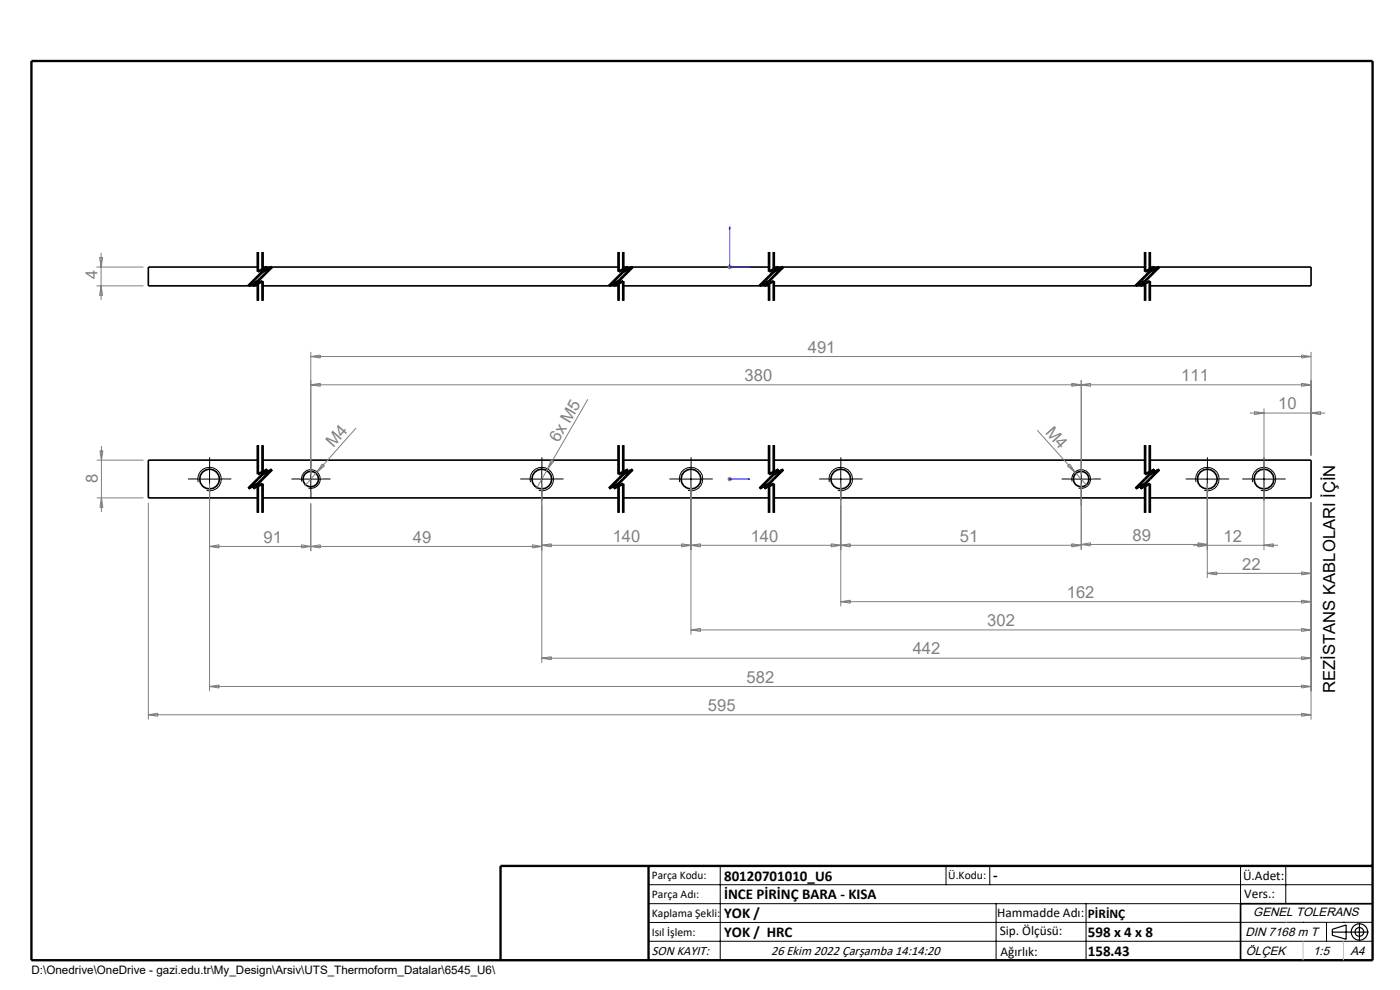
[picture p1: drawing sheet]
<svg xmlns="http://www.w3.org/2000/svg" width="297mm" height="210mm" viewBox="0 0 297 210" stroke-linecap="round" stroke-linejoin="round" font-family="sans-serif">
<g fill="none" stroke="#000" stroke-width=".35">
<path d="M54.7 56.6h-23.2v4h23.2M55.7 56.6h75.5M132.2 56.6h30.9M164.1 56.6h78.8M243.9 56.6h34.2v4h-34.2M55.7 60.6h75.5M132.2 60.6h30.9M164.1 60.6h78.8M54.7 97.6h-23.2v8h23.2M55.7 97.6h75.5M132.2 97.6h30.9M164.1 97.6h78.8"/>
<path d="M243.9 97.6h34.2v8h-34.2M55.7 105.6h75.5M132.2 105.6h30.9M164.1 105.6h78.8M291.2 191.7h-28v12"/>
<circle cx="44.5" cy="101.6" r="2.11"/>
<circle cx="65.9" cy="101.6" r="1.65"/>
<circle cx="114.9" cy="101.6" r="2.11"/>
<circle cx="146.6" cy="101.6" r="2.1"/>
<circle cx="178.3" cy="101.6" r="2.1"/>
<circle cx="229.4" cy="101.6" r="1.64"/>
<circle cx="256.1" cy="101.6" r="2.1"/>
<circle cx="268.1" cy="101.6" r="2.1"/>
</g>
<g fill="none" stroke="#000" stroke-width=".21">
<path d="M54.5 53.5v4.1M54.5 59.6v4.2M54.6 59.5l-2 1M54.7 53.5v4.1l2-1-4 4 2-1v4.2M54.8 59.8l-2 1M54.9 55.5v2.1zM54.9 53.5v2M54.9 59.6v4.2M55.5 53.5v4.1M55.5 59.6v4.2M55.6 59.5l-2 1M55.7 53.5v4.1l2-1-4 4 2-1v4.2"/>
<path d="M55.8 59.8l-2 1M55.9 53.5v4.1M55.9 59.6v4.2M56.6 56.5l-4 4M56.6 56.5l-2 1M56.8 56.8l-2 1M56.8 56.8l-4 4M57.6 56.5l-4 4M57.6 56.5l-2 1M57.8 56.8l-2 1M57.8 56.8l-4 4M131 53.5v4.1"/>
<path d="M131 59.6v4.2M131.1 59.5l-2 1M131.2 53.5v4.1l2-1-4 4 2-1v4.2M131.3 59.8l-2 1M131.4 53.5v4.1M131.4 59.6v4.2M132 53.5v4.1M132 59.6v4.2M132.1 59.5l-2 1M132.2 53.5v4.1l2-1-4 4 2-1v4.2M132.3 59.8l-2 1M132.4 53.5v4.1"/>
<path d="M132.4 59.6v4.2M133.1 56.5l-4 4M133.1 56.5l-2 1M133.3 56.8l-2 1M133.3 56.8l-4 4M134.1 56.5l-4 4M134.1 56.5l-2 1M134.3 56.8l-2 1M134.3 56.8l-4 4M163 53.5v4.1M163 59.6v4.2M163.1 59.5l-2 1"/>
<path d="M163.1 57.5l2-1-4.1 4M163.2 53.5v4.1l2-1-4 4 2-1v4.2M163.2 59.8l-2 1M163.3 53.5v4.1M163.3 59.6v4.2M164 53.5v4.1M164 59.6v4.2M164.1 59.5l-2 1M164.2 53.5v4.1l2-1-4 4 2-1v4.2M164.2 59.8l-2 1M164.3 53.5v4.1M164.3 59.6v4.2"/>
<path d="M165.2 56.8l-2 1M165.3 56.8l-4 4M166 56.5l-4 4M166.1 56.5l-2 1M166.2 56.8l-2 1M166.3 56.8l-4 4M242.7 53.5v4.1M242.7 59.6v4.2M242.8 59.5l-2 1M242.9 53.5v4.1l2-1-4 4 2-1v4.2M243 59.8l-2 1M243.1 53.5v4.1"/>
<path d="M243.1 59.6v4.2M243.7 53.5v4.1M243.7 59.6v4.2M243.8 59.5l-2 1M243.8 57.5l2-1-4 4M243.9 53.5v4.1l2-1-4 4 2-1v4.2M244 59.8l-2 1M244.1 53.5v4.1M244.1 59.6v4.2M244.8 56.5l-4 4M244.8 56.5l-2 1M245 56.8l-2 1"/>
<path d="M245 56.8l-4 4M246 56.8l-2 1M246 56.8l-4 4M44.4 99.1v5M54.5 94.4v6.2M54.7 94.4v6.2l2-1-4 4 2-1v6.2M54.9 97.5v3.1zM54.9 94.4v3.1M55.5 94.4v6.2M55.7 94.4v6.2l2-1-4 4 2-1v6.2M55.9 94.4v6.2M56.6 99.5l-4 4"/>
<path d="M56.6 99.4l-2 1M56.8 99.8l-2 1M56.8 99.7l-4 4M57.6 99.5l-4 4M57.6 99.4l-2 1M57.8 99.8l-2 1M57.8 99.7l-4 4M65.9 99.1v5M114.9 99.1v5M131 94.4v6.2M131.2 94.4v6.2l2-1-4 4 2-1v6.2M131.4 94.4v6.2"/>
<path d="M132 94.4v6.2M132.2 94.4v6.2l2-1-4 4 2-1v6.2M132.4 94.4v6.2M133.1 99.5l-4 4M133.1 99.4l-2 1M133.3 99.8l-2 1M133.3 99.7l-4 4M134.1 99.5l-4 4M134.1 99.4l-2 1M134.3 99.8l-2 1M134.3 99.7l-4 4M146.6 99.1v5"/>
<path d="M163 94.4v6.2M163.2 94.4v6.2l2-1-4 4 2-1v6.2M163.3 94.4v6.2M164 94.4v6.2M164.2 94.4v6.2l2-1-4 4 2-1v6.2M164.3 94.4v6.2M165 99.5l-4 4M165.1 99.4l-2 1M165.2 99.8l-2 1M165.3 99.7l-4 4M166 99.5l-4 4M166.1 99.4l-2 1"/>
<path d="M166.2 99.8l-2 1M166.3 99.7l-4 4M178.4 99.1v5M229.4 99.1v5M242.7 94.4v6.2M242.9 94.4v6.2l2-1-4 4 2-1v6.2M243.1 94.4v6.2M243.7 94.4v6.2M243.9 94.4v6.2l2-1-4 4 2-1v6.2M244.1 94.4v6.2M244.8 99.5l-4 4M244.8 99.4l-2 1"/>
<path d="M245 99.8l-2 1M245 99.7l-4 4M245.8 99.5l-4 4M245.8 99.4l-2 1M246 99.8l-2 1M246 99.7l-4 4M256.1 99.1v5M268.1 99.1v5M41.9 101.6h5.1M42.1 102.3a2.49 2.49 0 0 1 2.1-3.2 2.49 2.49 0 0 1 2.7 2.7 2.49 2.49 0 0 1-3.1 2.2M54.5 102.6v6.2M54.6 102.4l-2 1"/>
<path d="M54.8 102.8l-2 1M54.9 102.6v6.2M55.5 102.6v6.2M55.6 102.4l-2 1M55.8 102.8l-2 1M55.9 102.6v6.2M63.4 101.6h5M64 102.2a2.01 2.01 0 0 1 1.7-2.6 2.01 2.01 0 0 1 2.2 2.2 2.01 2.01 0 0 1-2.5 1.8M112.4 101.6h5M112.5 102.3a2.49 2.49 0 0 1 2.2-3.2 2.49 2.49 0 0 1 2.7 2.7 2.49 2.49 0 0 1-3.1 2.2M131 102.6v6.2M131.1 102.4l-2 1"/>
<path d="M131.3 102.8l-2 1M131.4 102.6v6.2M132 102.6v6.2M132.1 102.4l-2 1M132.3 102.8l-2 1M132.4 102.6v6.2M144.1 101.6h5M144.2 102.3a2.49 2.49 0 0 1 2.2-3.2 2.49 2.49 0 0 1 2.7 2.7 2.49 2.49 0 0 1-3.2 2.2M163 102.6v6.2M163.1 102.4l-2 1M163.2 102.8l-2 1M163.3 102.6v6.2"/>
<path d="M164 102.6v6.2M164.1 102.4l-2 1M164.2 102.8l-2 1M164.3 102.6v6.2M175.9 101.6h5M175.9 102.3a2.5 2.5 0 0 1 2.2-3.2 2.5 2.5 0 0 1 2.7 2.7 2.5 2.5 0 0 1-3.1 2.2M226.9 101.6h4.9M227.4 102.2a2.01 2.01 0 0 1 1.8-2.6 2.01 2.01 0 0 1 2.2 2.2 2.01 2.01 0 0 1-2.6 1.8M242.7 102.6v6.2M242.8 102.4l-2 1M243 102.8l-2 1M243.1 102.6v6.2"/>
<path d="M243.7 102.6v6.2M243.8 102.4l-2 1M244 102.8l-2 1M244.1 102.6v6.2M253.6 101.6h5M253.7 102.3a2.49 2.49 0 0 1 2.2-3.2 2.49 2.49 0 0 1 2.7 2.7 2.49 2.49 0 0 1-3.1 2.2M265.6 101.6h5M265.7 102.3a2.49 2.49 0 0 1 2.2-3.2 2.49 2.49 0 0 1 2.7 2.7 2.49 2.49 0 0 1-3.1 2.2M137.6 187.7h153.6M137.6 191.7h153.6M137.6 199.7h153.6M152.8 183.7v20"/>
<path d="M200.7 183.7v4M210 183.7v4M211.3 191.7v12M230.4 191.7v12M263.2 183.7v20M272.8 183.7v8M276.4 195.6h.1M281.4 195.6v4.1M285 195.6h.1M291.2 195.6l-153.6 .1"/>
</g>
<g fill="none" stroke="#000" stroke-width=".25">
<path d="M282.6 197.7h7.8M282.6 197.1l3-.9v3l-3-.8zM288.4 195.8v3.8M106.2 203.7h185"/>
<circle cx="288.4" cy="197.7" r="1.74"/>
<circle cx="288.4" cy="197.7" r=".93"/>
</g>
<path d="M154.8 48.1v8.5h4.3M154.8 48.1l.1 .4h-.2zM158.6 56.5l.5 .1-.5 .2zM154.7 101.6h.2zM154.8 101.6h.1M154.8 101.6h4.3M159.1 101.6h-.5h.5" fill="none" stroke="#00f" stroke-width=".21"/>
<g fill="none" stroke="#808080" stroke-width=".21">
<path d="M20.5 56.6h9.9M21.1 54.6h.7l-.4 2zM21.4 53.6v10M154.3 56.6h1M154.4 56.3l.8 .7M154.8 56.2v.9M155.2 56.3l-.8 .7M20.5 60.6h9.9M21.4 60.6l.4 2h-.7zM65.9 74.6v26M65.9 75.6h212.2M65.9 75.6l2-.3v.6z"/>
<path d="M276.1 75.3l2 .3-2 .3zM278.1 74.6v22M20.5 97.6h9.9M21.2 95.6h.6l-.3 2zM21.5 94.6v14M65.9 81.6h212.2M65.9 81.6l2-.3v.6zM68.3 98.4l.5 .4-1.5 1.3zM75.6 90.8l-8.3 9.3M116.2 99.4l-2.5 4.4M116.9 97.6l.6 .3-1.3 1.5zM124.7 84.7l-8.5 14.7"/>
<path d="M220 91.3l8 8.8M226.4 98.9l.5-.5 1.1 1.7zM227.4 81.3l4 .6v-.6l-4 .6zM229.4 80.6v20M265.1 87.6h16M266.1 87.3l2 .3-2 .3zM268.1 86.6v14M276.1 81.3l2 .3-2 .3zM278.1 87.6l2-.3v.6zM20.5 105.6h9.9M21.5 105.6l.3 2h-.6zM31.5 106.6v46"/>
<path d="M44.4 102.6v44M44.4 115.9l2.1-.3v.6zM44.4 115.9h70.5M64 115.6l1.9 .3-1.9 .3zM65.9 115.9l2-.3v.6zM65.9 106.8v10.1M67.3 100.1l-2.7 3M113 115.6l1.9 .3-1.9 .3zM114.9 115.7l2-.4v.7zM114.9 115.7h114.5M114.9 102.6v38M144.6 115.3l2 .4-2 .3z"/>
<path d="M146.6 115.7l2-.4v.7zM146.6 102.6v32M154.3 101.6h1M154.4 101.3l.8 .7M154.8 101.1v1M155.2 101.3l-.8 .7M176.4 115.3l2 .4-2 .3zM178.4 115.7l2-.4v.7zM178.4 102.6v26M227.4 115.3l2 .4-2 .3zM228 100.1l2.7 3M229.4 102.6v14.1"/>
<path d="M229.4 115.5l2-.4v.7zM229.4 115.5h26.7M253.1 115.7h18M254.1 115.3l2 .4-2 .3v-.9l2 .4M256.1 102.6v20M256.1 115.5l-2 .3M268.1 102.6v14.1M268.1 115.7l2-.4v.7zM278.1 106.6v46M114.9 139.6h163.2M114.9 139.6l2-.3v.6zM146.6 133.6h131.5"/>
<path d="M146.6 133.6l2-.3v.6zM178.4 127.6h99.7M178.4 127.6l2-.3v.6zM256.1 121.6h22M256.1 121.6l2-.3v.6zM276.1 121.3l2 .3-2 .3zM276.1 127.3l2 .3-2 .3zM276.1 133.3l2 .3-2 .3zM276.1 139.3l2 .3-2 .3zM31.5 151.6h246.6M31.5 151.6l1.9-.3v.6zM44.4 145.6h233.7"/>
<path d="M44.4 145.6l2.1-.3v.6zM276.1 145.3l2 .3-2 .3zM276.1 151.3l2 .3-2 .3z"/>
</g>
<g fill="none" stroke="#000" stroke-width=".21" stroke-dasharray="15.2 1.3 1.3 1.3" stroke-linecap="butt">
<path d="M44.5 99.1v-2.1M66 99.1v-1.6M115 99.1v-2.1M146.6 99.1v-2.1M178.4 99.1v-2.1M229.4 99.1v-1.6M256.1 99.1v-2.1M268.1 99.1v-2.1M42 101.6h-2.1M44.5 104.1v2.1M47 101.6h2.1M63.5 101.6h-1.7"/>
<path d="M66 104.1v1.7M68.5 101.6h1.6M112.5 101.6h-2.1M115 104.1v2.1M117.5 101.6h2.1M144.1 101.6h-2.1M146.6 104.1v2.1M149.1 101.6h2.1M175.9 101.6h-2.1M178.4 104.1v2.1M180.9 101.6h2.1M226.9 101.6h-1.7"/>
<path d="M229.4 104.1v3.2M231.9 101.6h1.6M253.6 101.6h-2.1M256.1 104.1v2.1M258.6 101.6h2.1M265.6 101.6h-2.1M268.1 104.1v2.1M270.6 101.6h2.1"/>
</g>
<g fill="none" stroke="#000" stroke-width=".21" stroke-dasharray="6.3 1.3 1.3 1.3" stroke-dashoffset="3.1" stroke-linecap="butt">
<path d="M54.7 94.4v6.2M55.7 94.4v6.2M131.2 94.4v6.2M132.2 94.4v6.2M163.2 94.4v6.2M164.2 94.4v6.2M242.9 94.4v6.2M243.9 94.4v6.2M54.7 102.6v6.2M55.7 102.6v6.2M131.2 102.6v6.2M132.2 102.6v6.2"/>
<path d="M163.2 102.6v6.2M164.2 102.6v6.2M242.9 102.6v6.2M243.9 102.6v6.2"/>
</g>
<g fill="none" stroke="#000" stroke-width=".21" stroke-dasharray="6.3 1.3 1.3 1.3" stroke-linecap="butt">
<path d="M54.7 57.6l2-1M54.7 58.6l-2 2M55.7 57.6l2-1M55.7 58.6l-2 2M56.7 56.6l-2 2M57.7 56.6l-2 2M131.2 57.6l2-1M131.2 58.6l-2 2M132.2 57.6l2-1M132.2 58.6l-2 2M133.2 56.6l-2 2M134.2 56.6l-2 2"/>
<path d="M163.2 57.6l2-1M163.2 58.6l-2 2M164.2 57.6l2-1M164.2 58.6l-2 2M165.2 56.6l-2 2M166.2 56.6l-2 2M242.9 57.6l2-1M242.9 58.6l-2 2M243.9 57.6l2-1M243.9 58.6l-2 2M244.9 56.6l-2 2M245.9 56.6l-2 2"/>
<path d="M52.7 60.6l2-1M53.7 60.6l2-1M129.2 60.6l2-1M130.2 60.6l2-1M161.2 60.6l2-1M162.2 60.6l2-1M240.9 60.6l2-1M241.9 60.6l2-1M56.7 99.6l-2 2M57.7 99.6l-2 2M133.2 99.6l-2 2M134.2 99.6l-2 2"/>
<path d="M165.2 99.6l-2 2M166.2 99.6l-2 2M244.9 99.6l-2 2M245.9 99.6l-2 2M52.7 103.6l2-1M53.7 103.6l2-1M54.7 100.6l2-1M54.7 101.6l-2 2M55.7 100.6l2-1M55.7 101.6l-2 2M129.2 103.6l2-1M130.2 103.6l2-1"/>
<path d="M131.2 100.6l2-1M131.2 101.6l-2 2M132.2 100.6l2-1M132.2 101.6l-2 2M161.2 103.6l2-1M162.2 103.6l2-1M163.2 100.6l2-1M163.2 101.6l-2 2M164.2 100.6l2-1M164.2 101.6l-2 2M240.9 103.6l2-1M241.9 103.6l2-1"/>
<path d="M242.9 100.6l2-1M242.9 101.6l-2 2M243.9 100.6l2-1M243.9 101.6l-2 2"/>
</g>
<g fill="none" stroke="#000" stroke-width=".21" stroke-dasharray="6.3 1.3 1.3 1.3" stroke-dashoffset="6.2" stroke-linecap="butt">
<path d="M54.7 53.5v4.1M54.7 59.6v4.2M55.7 53.5v4.1M55.7 59.6v4.2M131.2 53.5v4.1M131.2 59.6v4.2M132.2 53.5v4.1M132.2 59.6v4.2M163.2 53.5v4.1M163.2 59.6v4.2M164.2 53.5v4.1M164.2 59.6v4.2"/>
<path d="M242.9 53.5v4.1M242.9 59.6v4.2M243.9 53.5v4.1M243.9 59.6v4.2"/>
</g>
<path d="M6.7 12.9h284.5v190.8h-284.5zM137.6 183.7v20M291.2 183.7h-185v20" fill="none" stroke="#000" stroke-width=".5"/>
<path d="M276.4 199.7v4M285 199.7v4" fill="none" stroke="#c0c0c0" stroke-width=".21"/>
<path d="M272.8 195.6h.1" fill="none" stroke="#c0c0c0" stroke-width=".25"/>
<g fill="#00f">
<path d="M158.6 101.6h.5zM154.7 101.6h.2z"/>
<path d="M158.6 56.5l.5 .1-.5 .2zM154.8 48.1l.1 .4h-.2z"/>
</g>
<g font-size="3.5" fill="#808080">
<text x="20.7" y="59.1" transform="rotate(-90 20.7 59.1)">4</text>
<text x="171.4" y="74.8">491</text>
<text x="158" y="80.8">380</text>
<text x="250.6" y="80.8">111</text>
<text x="271.2" y="86.8">10</text>
<text x="70.8" y="95" transform="rotate(-49 70.8 95)">M4</text>
<text x="118.5" y="93.9" transform="rotate(-60 118.5 93.9)">6x M5</text>
<text x="221.7" y="91.9" transform="rotate(48 221.7 91.9)">M4</text>
<text x="20.7" y="102.4" transform="rotate(-90 20.7 102.4)">8</text>
<text x="55.9" y="115.1">91</text>
<text x="87.6" y="115.1">49</text>
<text x="130" y="114.9">140</text>
<text x="159.3" y="114.9">140</text>
<text x="203.7" y="114.9">51</text>
<text x="240.3" y="114.7">89</text>
<text x="259.6" y="114.9">12</text>
<text x="263.5" y="120.8">22</text>
<text x="226.3" y="126.8">162</text>
<text x="209.5" y="132.8">302</text>
<text x="193.6" y="138.8">442</text>
<text x="158.4" y="144.8">582</text>
<text x="150.2" y="150.8">595</text>
</g>
<text font-size="3.5" x="283.2" y="147" transform="rotate(-90 283.2 147)">REZİSTANS KABLOLARI İÇİN</text>
<g font-size="3.2">
<text x="153.6" y="186.8">80120701010_U6</text>
<text x="153.6" y="190.8">İNCE PİRİNÇ BARA - KISA</text>
<text x="210.7" y="186.6">-</text>
<text x="153.6" y="194.8">YOK /</text>
<text x="153.6" y="198.8">YOK / HRC</text>
<text x="230.8" y="198.7">598 x 4 x 8</text>
<text x="230.8" y="202.8">158.43</text>
</g>
<g font-size="2.8">
<text x="263.7" y="186.7">Ü.Adet:</text>
<text x="263.9" y="190.5">Vers.:</text>
<text x="211.5" y="194.5">Hammadde Adı:</text>
<text x="230.8" y="194.7">PİRİNÇ</text>
<text x="138.3" y="202.6">SON KAYIT:</text>
<text x="163.6" y="202.6">26 Ekim 2022 Çarşamba 14:14:20</text>
<text x="212.1" y="198.4">Sip. Ölçüsü:</text>
<text x="212.2" y="202.7">Ağırlık:</text>
</g>
<g font-size="2.6">
<text x="265.9" y="194.4">GENEL TOLERANS</text>
<text x="264.2" y="198.5">DIN 7168 m T</text>
<text x="264.3" y="202.6">ÖLÇEK</text>
<text x="278.5" y="202.6">1:5</text>
<text x="286.5" y="202.6">A4</text>
</g>
<g font-size="2.5">
<text x="138.3" y="186.4">Parça Kodu:</text>
<text x="138.3" y="190.5">Parça Adı:</text>
<text x="201.2" y="186.5">Ü.Kodu:</text>
<text x="138.3" y="194.5">Kaplama Şekli:</text>
<text x="138.3" y="198.6">Isıl İşlem:</text>
<text x="6.7" y="206.7">D:\Onedrive\OneDrive - gazi.edu.tr\My_Design\Arsiv\UTS_Thermoform_Datalar\6545_U6\</text>
</g>
</svg>
